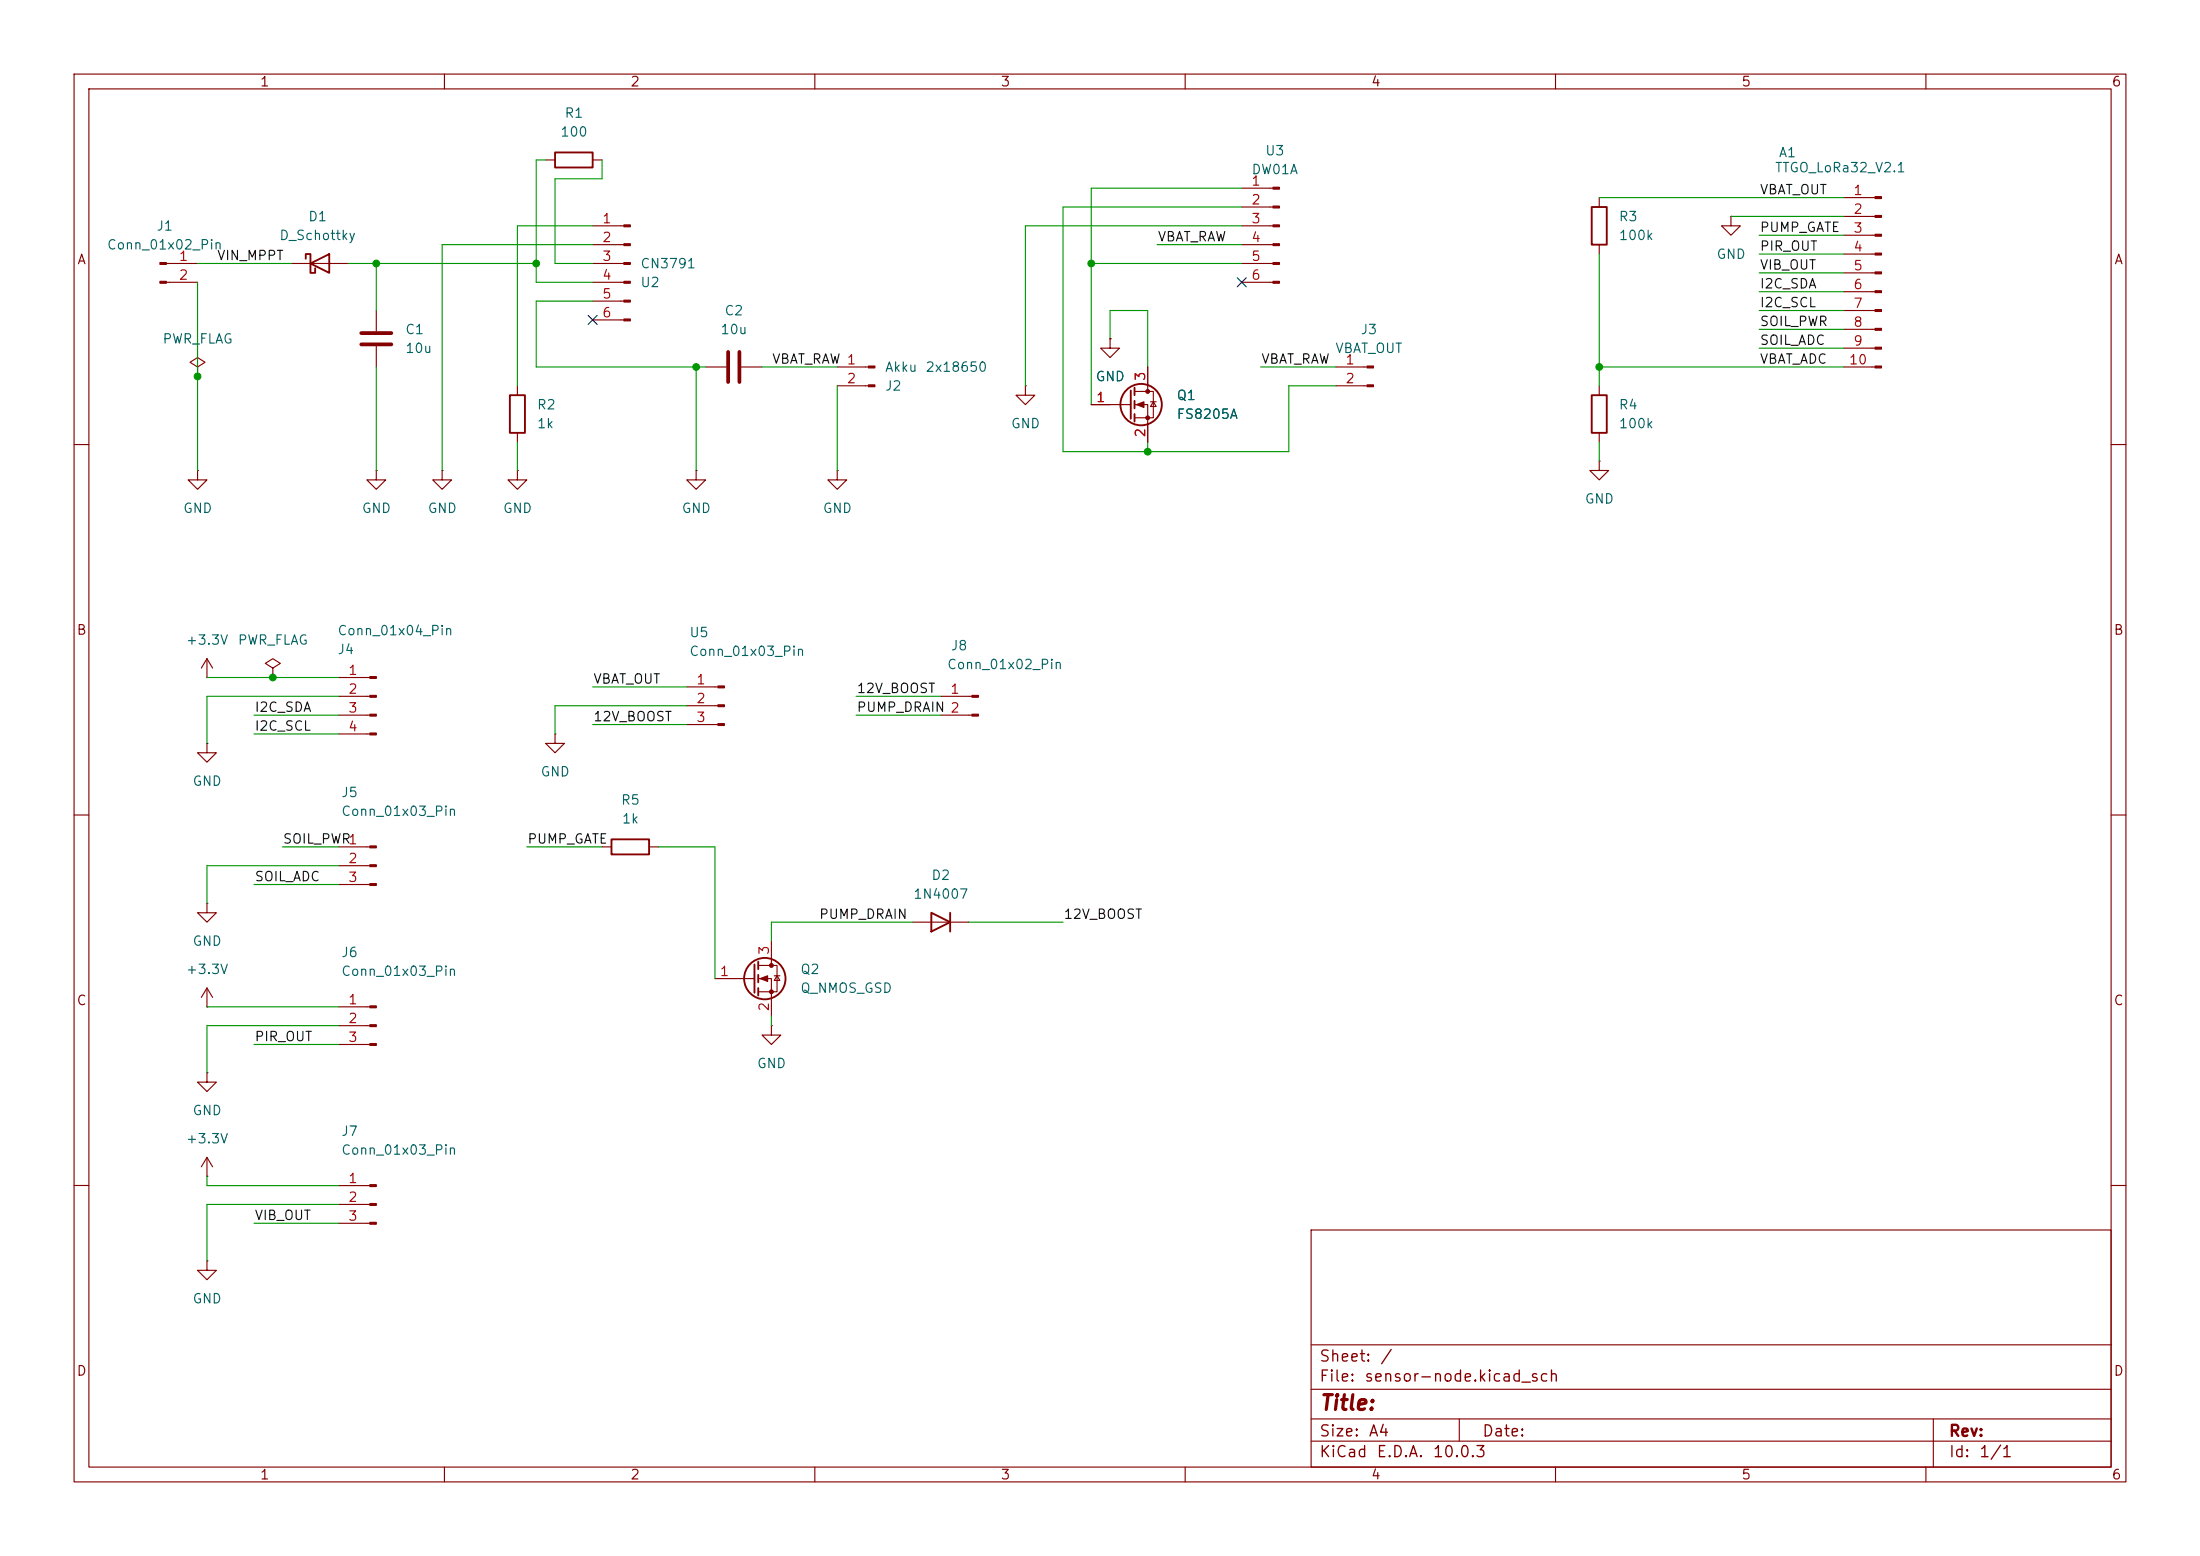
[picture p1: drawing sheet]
<svg xmlns="http://www.w3.org/2000/svg" width="297mm" height="210mm" viewBox="0 0 297 210" stroke-linecap="round" stroke-linejoin="round" font-family="sans-serif">
<g fill="none" stroke="#840000" stroke-width=".15">
<path d="M10 10h277v190h-277zM12 12h273v186h-273zM60 10v2M110 10v2M160 10v2M210 10v2M260 10v2M22.5 35.6h4.2M22.5 38.1h4.2M39.4 35.6h7.6M73.7 21.6h1.2M80 35.6h4.2"/>
<path d="M80 38.1h4.2M80 30.5h4.2M80 33h4.2M80 21.6h1.3M167.6 35.6h4.3M167.6 38.1h4.3M167.6 30.5h4.3M167.6 33h4.3M167.6 25.4h4.3M167.6 27.9h4.3M215.9 26.7v1.2M215.9 33v1.3"/>
<path d="M233.7 29.2v1.3h1.2l-1.2 1.3-1.3-1.3h1.3M233.7 29.2h.1M248.9 26.7h4.2M248.9 29.2h4.2M248.9 31.8h4.2M248.9 34.3h4.2M248.9 36.8h4.2M248.9 39.4h4.2M26.7 49.5l1-.6-1-.6-1 .6 1 .6v1.3M26.7 50.8h.1M50.8 41.9v2.8M50.8 46.7v2.8"/>
<path d="M69.8 52.1v1.2M69.8 58.4v1.3M80 40.6h4.2M80 43.2h4.2M95.2 49.5h2.8M100.1 49.5h2.8M113 49.5h4.2M113 52.1h4.2M138.4 52.1v1.2h1.3l-1.3 1.3-1.2-1.3h1.2M138.4 52.1h.1M147.3 54.6h5.4M149.9 45.7v1.3h1.2l-1.2 1.3-1.3-1.3h1.3"/>
<path d="M149.9 45.7h.1M153.2 52.8h2.5v3.6h-2.5M153.2 54.6h1.7v5.1M154.9 49.5v3.3M155.3 54.2h.8M155.7 54.2l.4 .7h-.8zM180.3 49.5h4.3M180.3 52.1h4.3M215.9 52.1v1.2M215.9 58.4v1.3M248.9 49.5h4.2M248.9 41.9h4.2"/>
<path d="M248.9 44.5h4.2M248.9 47h4.2M10 60h2M26.7 63.5v1.3h1.2l-1.2 1.2-1.3-1.2h1.3M26.7 63.5h.1M50.8 63.5v1.3h1.3l-1.3 1.2-1.3-1.2h1.3M50.8 63.5h.1M59.7 63.5v1.3h1.3l-1.3 1.2-1.3-1.2h1.3M59.7 63.5h.1M69.8 63.5v1.3h1.3l-1.3 1.2-1.2-1.2h1.2M69.8 63.5h.1M94 63.5v1.3h1.2l-1.2 1.2-1.3-1.2h1.3"/>
<path d="M94 63.5h.1M113 63.5v1.3h1.3l-1.3 1.2-1.2-1.2h1.2M113 63.5h.1M215.9 62.2v1.3h1.3l-1.3 1.3-1.3-1.3h1.3M215.9 62.2h.1M285 60h2M27.9 91.4h.1M27.9 88.9l-.7 1.3M27.9 88.9l.8 1.3M27.9 88.9v2.5M36.8 90.2l1-.7-1-.6-1 .6 1 .7v1.2M36.8 91.4h.1"/>
<path d="M45.7 94h4.2M45.7 96.5h4.2M45.7 91.4h4.2M45.7 99.1h4.2M74.9 99.1v1.2h1.3l-1.3 1.3-1.2-1.3h1.2M74.9 99.1h.1M92.7 92.7h4.2M92.7 95.3h4.2M92.7 97.8h4.2M127 94h4.2M127 96.5h4.2M10 110h2"/>
<path d="M27.9 100.3v1.3h1.3l-1.3 1.3-1.2-1.3h1.2M27.9 100.3h.1M45.7 114.3h4.2M45.7 116.8h4.2M45.7 119.4h4.2M81.3 114.3h1.2M87.6 114.3h1.3M285 110h2M27.9 121.9v1.3h1.3l-1.3 1.3-1.2-1.3h1.2M27.9 121.9h.1M27.9 135.9h.1M27.9 133.4v2.5"/>
<path d="M27.9 133.4l-.7 1.2M27.9 133.4l.8 1.2M45.7 135.9h4.2M45.7 138.4h4.2M96.5 132.1h5.4M102.4 130.3h2.5v3.6h-2.5M102.4 132.1h1.7v5.1M104.1 138.4v1.3h1.3l-1.3 1.3-1.2-1.3h1.2M104.1 138.4h.1M104.1 127v3.3M104.5 131.7h.8M104.9 131.7l.4 .6h-.8z"/>
<path d="M123.2 124.5h7.6M27.9 158.8h.1M27.9 144.8v1.3h1.3l-1.3 1.2-1.2-1.2h1.2M27.9 144.8h.1M27.9 156.2v2.6M27.9 156.2l-.7 1.3M27.9 156.2l.8 1.3M45.7 141h4.2M10 160h2M27.9 170.2v1.3h1.3l-1.3 1.2-1.2-1.2h1.2M27.9 170.2h.1M45.7 160h4.2"/>
<path d="M45.7 162.6h4.2M45.7 165.1h4.2M177 166h108v32h-108zM285 160h2M60 198v2M110 198v2M160 198v2M177 194.5h108M177 191.5h108M177 187.5h108M177 181.5h108M197 191.5v3"/>
<path d="M210 198v2M260 198v2M261 191.5v6.5"/>
</g>
<g fill="#840000" stroke="#840000" stroke-width=".15">
<path d="M96.9 92.6h.9v.2h-.9z"/>
<path d="M96.9 95.1h.9v.3h-.9z"/>
<path d="M96.9 97.7h.9v.2h-.9z"/>
<path d="M49.9 159.9h.9v.2h-.9z"/>
<path d="M49.9 162.4h.9v.3h-.9z"/>
<path d="M49.9 165h.9v.2h-.9z"/>
<path d="M131.2 93.9h.9v.2h-.9z"/>
<path d="M131.2 96.4h.9v.2h-.9z"/>
<path d="M184.6 49.4h.8v.3h-.8z"/>
<path d="M184.6 51.9h.8v.3h-.8z"/>
<path d="M21.6 35.4h.9v.3h-.9z"/>
<path d="M21.6 38h.9v.2h-.9z"/>
<path d="M102.6 132.1l1-.4v.8z"/>
<path d="M153.4 54.6l1-.4v.8z"/>
<path d="M253.1 26.5h.9v.3h-.9z"/>
<path d="M253.1 29.1h.9v.2h-.9z"/>
<path d="M253.1 31.6h.9v.3h-.9z"/>
<path d="M253.1 34.2h.9v.2h-.9z"/>
<path d="M253.1 36.7h.9v.3h-.9z"/>
<path d="M253.1 39.2h.9v.3h-.9z"/>
<path d="M253.1 41.8h.9v.2h-.9z"/>
<path d="M253.1 44.3h.9v.3h-.9z"/>
<path d="M253.1 46.9h.9v.2h-.9z"/>
<path d="M253.1 49.4h.9v.3h-.9z"/>
<path d="M117.2 49.4h.9v.3h-.9z"/>
<path d="M117.2 51.9h.9v.3h-.9z"/>
<path d="M84.2 30.4h.9v.2h-.9z"/>
<path d="M84.2 32.9h.9v.2h-.9z"/>
<path d="M84.2 35.4h.9v.3h-.9z"/>
<path d="M84.2 38h.9v.2h-.9z"/>
<path d="M84.2 40.5h.9v.3h-.9z"/>
<path d="M84.2 43.1h.9v.2h-.9z"/>
<path d="M49.9 114.2h.9v.2h-.9z"/>
<path d="M49.9 116.7h.9v.3h-.9z"/>
<path d="M49.9 119.3h.9v.2h-.9z"/>
<path d="M49.9 135.8h.9v.2h-.9z"/>
<path d="M49.9 138.3h.9v.3h-.9z"/>
<path d="M49.9 140.8h.9v.3h-.9z"/>
<path d="M49.9 91.3h.9v.3h-.9z"/>
<path d="M49.9 93.9h.9v.2h-.9z"/>
<path d="M49.9 96.4h.9v.2h-.9z"/>
<path d="M49.9 98.9h.9v.3h-.9z"/>
<path d="M171.9 25.3h.8v.2h-.8z"/>
<path d="M171.9 27.8h.8v.3h-.8z"/>
<path d="M171.9 30.4h.8v.2h-.8z"/>
<path d="M171.9 32.9h.8v.2h-.8z"/>
<path d="M171.9 35.4h.8v.3h-.8z"/>
<path d="M171.9 38h.8v.2h-.8z"/>
<circle cx="104.1" cy="130.3" r=".25"/>
<circle cx="104.1" cy="133.9" r=".25"/>
<circle cx="154.9" cy="52.8" r=".25"/>
<circle cx="154.9" cy="56.4" r=".25"/>
</g>
<g fill="none" stroke="#840000" stroke-width=".25">
<path d="M41.3 34.9v-.6h.6v2.5h.6v-.6M41.9 35.6l2.5-1.3v2.5zM74.9 20.6h5.1v2h-5.1zM214.9 27.9h2v5.1h-2zM68.8 53.3h2.1v5.1h-2.1zM152.7 52.7v3.8M153.2 52.3v1M153.2 54.1v1M153.2 55.9v1M214.9 53.3h2v5.1h-2zM82.5 113.3h5.1v2h-5.1zM101.9 130.2v3.8"/>
<path d="M102.4 129.8v1M102.4 131.6v1M102.4 133.4v1M125.7 123.2l2.6 1.3-2.6 1.2zM128.3 123.2v2.5"/>
<circle cx="154.1" cy="54.6" r="2.79"/>
<circle cx="103.3" cy="132.1" r="2.79"/>
</g>
<path d="M48.8 46.5h4M48.8 45h4M98.3 47.5v4.1M99.8 47.5v4.1" fill="none" stroke="#840000" stroke-width=".51"/>
<g fill="none" stroke="#009600" stroke-width=".15">
<path d="M26.7 35.6h12.7M26.7 38.1v25.4M47 35.6h25.4M50.8 35.6v6.3M73.7 21.6h-1.3v16.5h7.6M80 30.5h-10.2v21.6M80 33h-20.3v30.5M81.3 21.6v2.5h-6.4v11.5h5.1M147.3 35.6h20.3M156.2 33h11.4M167.6 30.5h-29.2v21.6M167.6 27.9h-24.1v33.1h30.5v-8.9h6.3"/>
<path d="M167.6 25.4h-20.3v29.2M215.9 26.7h33M215.9 34.3v17.8M233.7 29.2h15.2M237.5 39.4h11.4M237.5 31.8h11.4M237.5 34.3h11.4M237.5 36.8h11.4M50.8 49.5v14M69.8 59.7v3.8M80 40.6h-7.6v8.9h22.8M94 49.5v14"/>
<path d="M102.9 49.5h10.1M113 52.1v11.4M149.9 45.7v-3.8h5v7.6M154.9 59.7v1.3M170.2 49.5h10.1M215.9 49.5h33M215.9 59.7v2.5M237.5 41.9h11.4M237.5 44.5h11.4M237.5 47h11.4M27.9 91.4h17.8M34.3 99.1h11.4"/>
<path d="M34.3 96.5h11.4M45.7 94h-17.8v6.3M80 97.8h12.7M80 92.7h12.7M92.7 95.3h-17.8v3.8M115.6 96.5h11.4M115.6 94h11.4M34.3 119.4h11.4M38.1 114.3h7.6M45.7 116.8h-17.8v5.1M71.1 114.3h10.2M88.9 114.3h7.6v17.8"/>
<path d="M27.9 135.9h17.8M45.7 138.4h-17.8v6.4M104.1 137.2v1.2M123.2 124.5h-19.1v2.5M130.8 124.5h12.7M27.9 158.8v1.2h17.8M34.3 141h11.4M34.3 165.1h11.4M45.7 162.6h-17.8v7.6"/>
</g>
<path d="M167 37.5l1.2 1.2M168.2 37.5l-1.2 1.2M79.4 42.6l1.2 1.2M80.6 42.6l-1.2 1.2" fill="none" stroke="#000084" stroke-width=".15"/>
<g fill="#009600" stroke="#009600" stroke-width=".14">
<circle cx="72.4" cy="35.6" r=".46"/>
<circle cx="26.7" cy="50.8" r=".46"/>
<circle cx="50.8" cy="35.6" r=".46"/>
<circle cx="94" cy="49.5" r=".46"/>
<circle cx="36.8" cy="91.4" r=".46"/>
<circle cx="147.3" cy="35.6" r=".46"/>
<circle cx="154.9" cy="61" r=".46"/>
<circle cx="215.9" cy="49.5" r=".46"/>
</g>
<text font-size="2" fill="#840000" x="178" y="190.8">Title:</text>
<g font-size="1.5" fill="#840000">
<text x="178" y="184.2">Sheet:</text>
<text x="186.2" y="184.2">/</text>
<text x="178" y="186.9">File:</text>
<text x="184.1" y="186.9">sensor-node.kicad_sch</text>
<text x="178" y="197.1">KiCad</text>
<text x="178" y="194.3">Size:</text>
<text x="184.7" y="194.3">A4</text>
<text x="185.7" y="197.1">E.D.A.</text>
<text x="193.3" y="197.1">10.0.3</text>
<text x="200" y="194.3">Date:</text>
<text x="263" y="194.3">Rev:</text>
<text x="263" y="197.1">Id:</text>
<text x="267.1" y="197.1">1/1</text>
</g>
<g font-size="1.3" fill="#840000">
<text x="35" y="12">1</text>
<text x="85" y="12">2</text>
<text x="135" y="12">3</text>
<text x="185" y="12">4</text>
<text x="235" y="12">5</text>
<text x="285" y="12">6</text>
<text x="10.3" y="36">A</text>
<text x="285.3" y="36">A</text>
<text x="10.3" y="86">B</text>
<text x="285.3" y="86">B</text>
<text x="10.3" y="136">C</text>
<text x="285.3" y="136">C</text>
<text x="10.3" y="186">D</text>
<text x="285.3" y="186">D</text>
<text x="35" y="200">1</text>
<text x="85" y="200">2</text>
<text x="135" y="200">3</text>
<text x="185" y="200">4</text>
<text x="235" y="200">5</text>
<text x="285" y="200">6</text>
</g>
<g font-size="1.3" fill="#006464">
<text x="76.1" y="16.2">R1</text>
<text x="75.6" y="18.8">100</text>
<text x="168.9" y="23.8">DW01A</text>
<text x="170.7" y="21.3">U3</text>
<text x="239.5" y="23.6">TTGO_LoRa32_V2.1</text>
<text x="240" y="21.5">A1</text>
<text x="14.4" y="34">Conn_01x02_Pin</text>
<text x="21" y="31.5">J1</text>
<text x="37.6" y="32.7">D_Schottky</text>
<text x="41.5" y="30.2">D1</text>
<text x="218.4" y="30.2">R3</text>
<text x="218.4" y="32.7">100k</text>
<text x="231.6" y="35.3">GND</text>
<text x="86.4" y="36.5">CN3791</text>
<text x="86.4" y="39.1">U2</text>
<text x="21.9" y="46.7">PWR_FLAG</text>
<text x="54.6" y="45.4">C1</text>
<text x="54.6" y="48">10u</text>
<text x="97.2" y="45.4">10u</text>
<text x="97.7" y="42.9">C2</text>
<text x="180.2" y="48">VBAT_OUT</text>
<text x="183.6" y="45.4">J3</text>
<text x="119.4" y="53">J2</text>
<text x="119.4" y="50.5">Akku</text>
<text x="124.9" y="50.5">2x18650</text>
<text x="147.8" y="51.8">GND</text>
<text x="72.4" y="55.6">R2</text>
<text x="72.4" y="58.1">1k</text>
<text x="136.4" y="58.1">GND</text>
<text x="158.8" y="56.9">FS8205A</text>
<text x="158.8" y="54.3">Q1</text>
<text x="218.4" y="55.6">R4</text>
<text x="218.4" y="58.1">100k</text>
<text x="24.6" y="69.6">GND</text>
<text x="48.8" y="69.6">GND</text>
<text x="57.7" y="69.6">GND</text>
<text x="67.8" y="69.6">GND</text>
<text x="91.9" y="69.6">GND</text>
<text x="111" y="69.6">GND</text>
<text x="213.9" y="68.3">GND</text>
<text x="25" y="87.3">+3.3V</text>
<text x="32" y="87.3">PWR_FLAG</text>
<text x="45.5" y="88.6">J4</text>
<text x="45.5" y="86.1">Conn_01x04_Pin</text>
<text x="93" y="88.9">Conn_01x03_Pin</text>
<text x="93" y="86.3">U5</text>
<text x="128.3" y="88.1">J8</text>
<text x="127.8" y="90.6">Conn_01x02_Pin</text>
<text x="25.9" y="106.4">GND</text>
<text x="46" y="107.9">J5</text>
<text x="72.9" y="105.1">GND</text>
<text x="46" y="110.4">Conn_01x03_Pin</text>
<text x="83.7" y="108.9">R5</text>
<text x="83.9" y="111.5">1k</text>
<text x="125.7" y="119.1">D2</text>
<text x="123.2" y="121.6">1N4007</text>
<text x="25" y="131.8">+3.3V</text>
<text x="25.9" y="128">GND</text>
<text x="46" y="129.5">J6</text>
<text x="108" y="131.8">Q2</text>
<text x="46" y="132">Conn_01x03_Pin</text>
<text x="108" y="134.3">Q_NMOS_GSD</text>
<text x="102.1" y="144.5">GND</text>
<text x="25" y="154.6">+3.3V</text>
<text x="25.9" y="150.8">GND</text>
<text x="46" y="153.6">J7</text>
<text x="46" y="156.2">Conn_01x03_Pin</text>
<text x="25.9" y="176.2">GND</text>
</g>
<g font-size="1.3" fill="#a90000">
<text x="168.8" y="25.4">1</text>
<text x="168.8" y="27.9">2</text>
<text x="250.1" y="26.6">1</text>
<text x="250.1" y="29.2">2</text>
<text x="24.1" y="35.5">1</text>
<text x="81.2" y="30.5">1</text>
<text x="81.2" y="33">2</text>
<text x="81.2" y="35.5">3</text>
<text x="168.8" y="30.5">3</text>
<text x="168.8" y="33">4</text>
<text x="168.8" y="35.5">5</text>
<text x="250.1" y="31.7">3</text>
<text x="250.1" y="34.3">4</text>
<text x="24.1" y="38.1">2</text>
<text x="81.2" y="38.1">4</text>
<text x="81.2" y="40.6">5</text>
<text x="168.8" y="38.1">6</text>
<text x="250.1" y="36.8">5</text>
<text x="250.1" y="39.3">6</text>
<text x="250.1" y="41.9">7</text>
<text x="81.2" y="43.2">6</text>
<text x="250.1" y="44.4">8</text>
<text x="250.1" y="47">9</text>
<text x="114.2" y="52">2</text>
<text x="154.9" y="51.5" transform="rotate(-90 154.9 51.5)">3</text>
<text x="181.5" y="49.5">1</text>
<text x="181.5" y="52">2</text>
<text x="249.5" y="49.5">10</text>
<text x="147.9" y="54.6">1</text>
<text x="154.9" y="59.1" transform="rotate(-90 154.9 59.1)">2</text>
<text x="46.9" y="91.4">1</text>
<text x="46.9" y="94">2</text>
<text x="93.9" y="92.7">1</text>
<text x="93.9" y="95.2">2</text>
<text x="128.2" y="94">1</text>
<text x="46.9" y="96.5">3</text>
<text x="46.9" y="99">4</text>
<text x="93.9" y="97.8">3</text>
<text x="46.9" y="116.8">2</text>
<text x="46.9" y="119.4">3</text>
<text x="104.1" y="129" transform="rotate(-90 104.1 129)">3</text>
<text x="46.9" y="135.9">1</text>
<text x="97.1" y="132.1">1</text>
<text x="104.1" y="136.6" transform="rotate(-90 104.1 136.6)">2</text>
<text x="46.9" y="138.4">2</text>
<text x="46.9" y="140.9">3</text>
<text x="46.9" y="160">1</text>
<text x="46.9" y="162.5">2</text>
<text x="46.9" y="165.1">3</text>
</g>
<g font-size="1.3" fill="#0f0f0f">
<text x="237.5" y="26.5">VBAT_OUT</text>
<text x="29.2" y="35.4">VIN_MPPT</text>
<text x="156.2" y="32.9">VBAT_RAW</text>
<text x="237.5" y="31.6">PUMP_GATE</text>
<text x="237.5" y="34.2">PIR_OUT</text>
<text x="237.5" y="41.8">I2C_SCL</text>
<text x="237.5" y="36.7">VIB_OUT</text>
<text x="237.5" y="39.2">I2C_SDA</text>
<text x="237.5" y="44.3">SOIL_PWR</text>
<text x="237.5" y="46.9">SOIL_ADC</text>
<text x="104.1" y="49.4">VBAT_RAW 1</text>
<text x="170.2" y="49.4">VBAT_RAW</text>
<text x="237.5" y="49.4">VBAT_ADC</text>
<text x="80" y="92.6">VBAT_OUT</text>
<text x="115.6" y="93.9">12V_BOOST</text>
<text x="34.3" y="98.9">I2C_SCL</text>
<text x="34.3" y="96.4">I2C_SDA</text>
<text x="80" y="97.7">12V_BOOST</text>
<text x="115.6" y="96.4">PUMP_DRAIN 2</text>
<text x="34.3" y="119.3">SOIL_ADC</text>
<text x="38.1" y="114.2">SOIL_PWR1</text>
<text x="71.1" y="114.2">PUMP_GATE</text>
<text x="110.5" y="124.3">PUMP_DRAIN</text>
<text x="143.5" y="124.3">12V_BOOST</text>
<text x="34.3" y="140.8">PIR_OUT</text>
<text x="34.3" y="165">VIB_OUT</text>
</g>
</svg>
